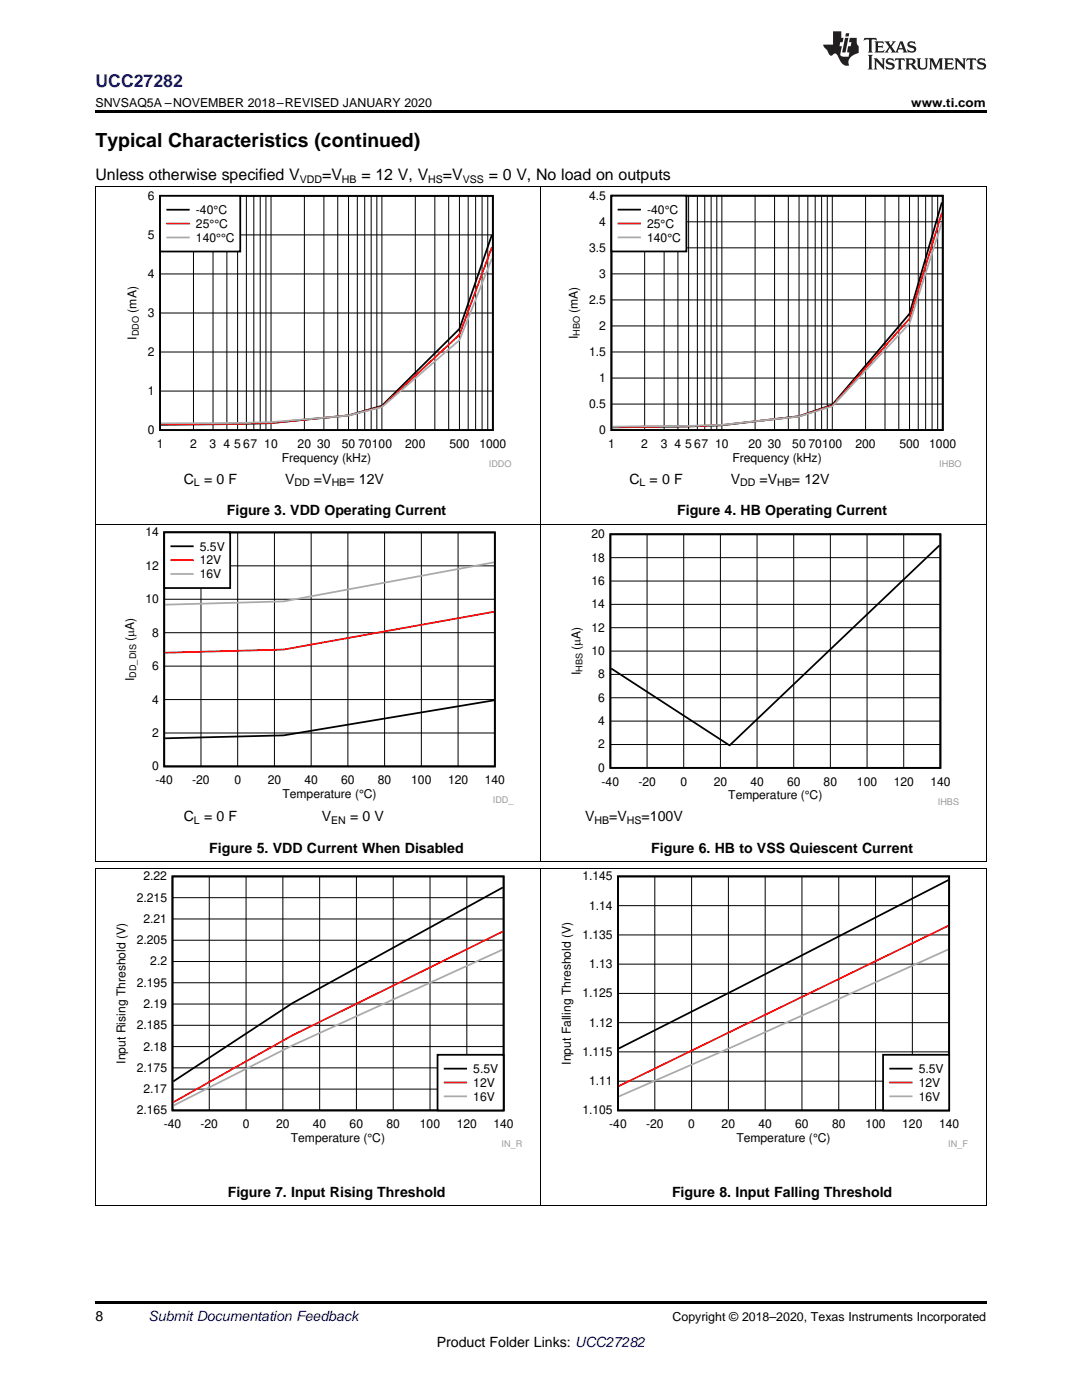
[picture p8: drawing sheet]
<svg xmlns="http://www.w3.org/2000/svg" width="216mm" height="279mm" viewBox="0 0 216 279" stroke-linecap="round" stroke-linejoin="round" font-family="sans-serif">
<path d="M19 259.7h177.8v.5h-177.8z" fill="#000"/>
<path d="M19.1 173.3v67.4M107.9 173.3v67.4M196.8 173.3v67.4M19 240.6h177.8" fill="none" stroke="#000" stroke-width=".2"/>
<path d="M22.7 173.9h81.5v55.5h-81.5z" fill-rule="evenodd" fill="#fff"/>
<path d="M34.4 174.9h66.1v46.7h-66.1zM100.3 177.1l-42 23.1-23.7 15.6" fill="none" stroke="#000" stroke-width=".35"/>
<g fill="none" stroke="#000" stroke-width=".2">
<path d="M34.4 179.2h66.1M41.8 174.9v46.7M49.1 174.9v46.7M56.4 174.9v46.7M63.8 174.9v46.7M71.1 174.9v46.7M78.5 174.9v46.7M85.8 174.9v46.7M93.1 174.9v46.7M34.4 196.1h66.1M34.4 191.9h66.1M34.4 187.6h66.1"/>
<path d="M34.4 183.4h66.1M34.4 217.4h66.1M34.4 213.1h66.1M34.4 208.9h66.1M34.4 204.6h66.1M34.4 200.4h66.1"/>
</g>
<path d="M100.3 185.9l-42 20.8-23.7 13.3" fill="none" stroke="#f00" stroke-width=".35"/>
<path d="M100.3 189.5l-42 19.2-23.7 12" fill="none" stroke="#aaa" stroke-width=".35"/>
<path d="M87.3 210.5h13.2v11.1h-13.2z" fill-rule="evenodd" fill="#fff"/>
<path d="M87.3 210.5h13.2v11.1h-13.2zM88.7 213.3h4.3" fill="none" stroke="#000" stroke-width=".35"/>
<path d="M88.7 216h4.3" fill="none" stroke="#f00" stroke-width=".35"/>
<path d="M88.7 218.8h4.3" fill="none" stroke="#aaa" stroke-width=".35"/>
<path d="M111.6 173.9h81.5v55.5h-81.5z" fill-rule="evenodd" fill="#fff"/>
<path d="M123.3 174.9h66.1v46.7h-66.1zM189.2 175.6l-42 21.7-23.7 11.9" fill="none" stroke="#000" stroke-width=".35"/>
<g fill="none" stroke="#000" stroke-width=".2">
<path d="M130.7 174.9v46.7M138 174.9v46.7M145.3 174.9v46.7M152.7 174.9v46.7M160 174.9v46.7M167.4 174.9v46.7M174.7 174.9v46.7M182 174.9v46.7M123.3 198.3h66.1M123.3 192.4h66.1M123.3 186.6h66.1M123.3 180.7h66.1"/>
<path d="M123.3 215.8h66.1M123.3 209.9h66.1M123.3 204.1h66.1"/>
</g>
<path d="M189.2 184.8l-65.7 32" fill="none" stroke="#f00" stroke-width=".35"/>
<path d="M189.2 189.5l-42 19-23.7 10.3" fill="none" stroke="#aaa" stroke-width=".35"/>
<path d="M176.2 210.5h13.2v11.1h-13.2z" fill-rule="evenodd" fill="#fff"/>
<path d="M176.2 210.5h13.2v11.1h-13.2zM177.6 213.3h4.3" fill="none" stroke="#000" stroke-width=".35"/>
<path d="M177.6 216h4.3" fill="none" stroke="#f00" stroke-width=".35"/>
<path d="M177.6 218.8h4.3" fill="none" stroke="#aaa" stroke-width=".35"/>
<path d="M19.1 104.6v67.4M107.9 104.6v67.4M196.8 104.6v67.4M19 173.2h177.8M19 172h177.8" fill="none" stroke="#000" stroke-width=".2"/>
<path d="M24.4 105.3h78.2v55.4h-78.2z" fill-rule="evenodd" fill="#fff"/>
<path d="M32.8 106.3h65.9v46.7h-65.9zM98.6 139.8l-42 7-23.7 .5" fill="none" stroke="#000" stroke-width=".35"/>
<g fill="none" stroke="#000" stroke-width=".2">
<path d="M32.8 119.6h65.9M32.8 112.9h65.9M40.1 106.3v46.7M47.4 106.3v46.7M54.8 106.3v46.7M62.1 106.3v46.7M69.4 106.3v46.7M76.7 106.3v46.7M84.1 106.3v46.7M91.4 106.3v46.7M32.8 139.6h65.9M32.8 132.9h65.9"/>
<path d="M32.8 126.3h65.9M32.8 146.3h65.9"/>
</g>
<path d="M98.6 122.1l-42 7.5-23.7 .7" fill="none" stroke="#f00" stroke-width=".35"/>
<path d="M98.6 112.2l-42 7.8-23.7 .7" fill="none" stroke="#aaa" stroke-width=".35"/>
<path d="M32.8 106.3h13.1v11h-13.1z" fill-rule="evenodd" fill="#fff"/>
<path d="M32.8 106.3h13.1v11.1h-13.1zM34.2 109h4.3" fill="none" stroke="#000" stroke-width=".35"/>
<path d="M34.2 111.8h4.3" fill="none" stroke="#f00" stroke-width=".35"/>
<path d="M34.2 114.6h4.3" fill="none" stroke="#aaa" stroke-width=".35"/>
<path d="M113.4 105.7h77.9v55h-77.9z" fill-rule="evenodd" fill="#fff"/>
<path d="M121.8 106.6h65.8v46.6h-65.8zM187.5 108.8l-41.9 40-23.6-15.4" fill="none" stroke="#000" stroke-width=".35"/>
<g fill="none" stroke="#000" stroke-width=".2">
<path d="M19.1 37.3v67.3M107.9 37.3v67.3M196.8 37.3v67.3M19 104.6h177.8M121.8 116h65.9M121.8 111.3h65.9M129.1 106.6v46.7M136.4 106.6v46.7M143.7 106.6v46.7M151.1 106.6v46.7M158.4 106.6v46.7M165.7 106.6v46.7"/>
<path d="M173 106.6v46.7M180.3 106.6v46.7M121.8 139.3h65.9M121.8 134.6h65.9M121.8 129.9h65.9M121.8 125.3h65.9M121.8 120.6h65.9M121.8 148.6h65.9M121.8 143.9h65.9"/>
</g>
<path d="M24.9 38.1h77.2v55.2h-77.2z" fill-rule="evenodd" fill="#fff"/>
<path d="M31.9 39.1h66.4v46.7h-66.4zM98.2 46.9l-6.5 18.7-15.5 15.4-6.7 1.9-15.4 1.5-22 .4" fill="none" stroke="#000" stroke-width=".35"/>
<g fill="none" stroke="#000" stroke-width=".2">
<path d="M38.6 39.1v46.7M42.5 39.1v46.7M45.3 39.1v46.7M47.4 39.1v46.7M49.2 39.1v46.7M50.6 39.1v46.7M51.9 39.1v46.7M53.1 39.1v46.7M54.1 39.1v46.7M60.7 39.1v46.7M64.6 39.1v46.7M67.4 39.1v46.7"/>
<path d="M69.5 39.1v46.7M71.3 39.1v46.7M72.8 39.1v46.7M74.1 39.1v46.7M75.2 39.1v46.7M76.2 39.1v46.7M82.9 39.1v46.7M86.8 39.1v46.7M89.5 39.1v46.7M91.7 39.1v46.7M93.4 39.1v46.7M94.9 39.1v46.7"/>
<path d="M96.2 39.1v46.7M97.3 39.1v46.7M31.9 54.7h66.4M31.9 46.9h66.4M31.9 78h66.4M31.9 70.3h66.4M31.9 62.5h66.4"/>
</g>
<path d="M98.2 49.3l-6.5 17.5-15.5 14.3-6.7 1.8-15.4 1.5-22 .3" fill="none" stroke="#f00" stroke-width=".35"/>
<path d="M98.2 51.6l-6.5 16.3-15.5 13.3-6.7 1.7-15.4 1.4-22 .2" fill="none" stroke="#aaa" stroke-width=".35"/>
<path d="M31.9 39.1h16v11.1h-16z" fill-rule="evenodd" fill="#fff"/>
<path d="M31.9 39.1h16v11.1h-16zM33.4 41.9h4.3" fill="none" stroke="#000" stroke-width=".35"/>
<path d="M33.4 44.6h4.3" fill="none" stroke="#f00" stroke-width=".35"/>
<path d="M33.4 47.4h4.3" fill="none" stroke="#aaa" stroke-width=".35"/>
<path d="M112.9 38.1h79v55.2h-79z" fill-rule="evenodd" fill="#fff"/>
<path d="M122 39.1h66.1v46.7h-66.1zM187.9 40.4l-6.4 22.2-15.4 18.2-6.7 2.3-15.4 1.8-6.6 .2-15.2 .2" fill="none" stroke="#000" stroke-width=".35"/>
<g fill="none" stroke="#000" stroke-width=".2">
<path d="M128.6 39.1v46.7M132.5 39.1v46.7M135.3 39.1v46.7M137.4 39.1v46.7M139.2 39.1v46.7M140.6 39.1v46.7M141.9 39.1v46.7M143 39.1v46.7M144 39.1v46.7M150.7 39.1v46.7M154.6 39.1v46.7M157.3 39.1v46.7"/>
<path d="M159.4 39.1v46.7M161.2 39.1v46.7M162.7 39.1v46.7M163.9 39.1v46.7M165.1 39.1v46.7M166.1 39.1v46.7M172.7 39.1v46.7M176.6 39.1v46.7M179.3 39.1v46.7M181.5 39.1v46.7M183.2 39.1v46.7M184.7 39.1v46.7"/>
<path d="M186 39.1v46.7M187.1 39.1v46.7M122 59.9h66.1M122 54.7h66.1M122 49.5h66.1M122 44.3h66.1M122 75.5h66.1M122 70.2h66.1M122 65h66.1M122 80.6h66.1"/>
</g>
<path d="M187.9 42.4l-6.4 21.2-15.4 17.3-6.7 2.2-15.4 1.7-21.8 .4" fill="none" stroke="#f00" stroke-width=".35"/>
<path d="M187.9 44.4l-6.4 20.2-15.4 16.5-6.7 2-15.4 1.7-6.6 .2-15.2 .1" fill="none" stroke="#aaa" stroke-width=".35"/>
<path d="M122 39.1h14.9v11.1h-14.9z" fill-rule="evenodd" fill="#fff"/>
<path d="M122 39.1h15v11.1h-15zM123.4 41.8h4.3" fill="none" stroke="#000" stroke-width=".35"/>
<path d="M123.4 44.6h4.3" fill="none" stroke="#f00" stroke-width=".35"/>
<path d="M123.4 47.4h4.3" fill="none" stroke="#aaa" stroke-width=".35"/>
<path d="M19 37.2h177.8" fill="none" stroke="#000" stroke-width=".2"/>
<path d="M19 22h177.8v.5h-177.8z" fill="#000"/>
<g fill="#231f20">
<path d="M172.5 7.6l-.1 .5 .4-.2h.6v.1v2.1l-.2 .4h.9l-.2-.4v-2.1l.1-.1h.5l.5 .2-.2-.5zM174.5 8.3l.2 .3v1.5l-.2 .4h1.8l.2-.6a1.04 1.04 0 0 1-1.3 .2v-.7h.6l.3 .2v-.6l-.3 .2h-.6v-.6l.8-.1 .4 .3-.2-.5zM176.5 8.3l.9 1.1-.9 1.1h.8l-.2-.2 .4-.7 .5 .7-.2 .2h1.5l-.2-.2 .2-.4h.9l.1 .4-.2 .2h1l-.3-.3-.7-1.9h-.5l-.9 2-.8-1 .9-1h-.8l.1 .3-.4 .5-.3-.6 .1-.2zM179.7 8.6l.4 1h-.7zM181.3 8.4a.63 .63 0 0 0-.2 .7 .63 .63 0 0 0 .6 .4l.6 .2 .1 .2a.75 .75 0 0 1-.7 .4 .75 .75 0 0 1-.6-.5l.1 .7 .1-.1a1.11 1.11 0 0 0 1.5-.6 1.13 1.13 0 0 0-1.2-.8l-.1-.4a1.04 1.04 0 0 1 1.2 .2l-.2-.5-.2 .1-.4-.2zM173.2 10.9l.2 .4v2.2l-.2 .4h1l-.3-.4v-2.2l.3-.4zM174.3 11.6l.3 .4v1.5l-.3 .4h.8l-.2-.4v-1.3l1.5 1.7v-1.9l.2-.4h-.7l.2 .4v.9l-1.1-1.3zM177 11.8a.62 .62 0 0 0-.2 .7 .62 .62 0 0 0 .6 .4l.6 .1 .1 .3a.76 .76 0 0 1-.7 .3 .76 .76 0 0 1-.7-.4l.2 .7 .1-.1a1.11 1.11 0 0 0 1.5-.6 1.13 1.13 0 0 0-1.2-.8l-.1-.4a1.04 1.04 0 0 1 1.2 .2l-.2-.6-.2 .1-.5-.1zM178.7 11.6l-.2 .6a.61 .61 0 0 1 .8-.3v1.6l-.2 .4h.9l-.2-.4v-1.6a.63 .63 0 0 1 .7 .3l-.1-.6zM180.6 11.6l.3 .4v1.5l-.3 .4h1l-.2-.2-.1-.8 .6 .2a.76 .76 0 0 0 1.2 .7l-1-1a.58 .58 0 0 0 .6-.5 .58 .58 0 0 0-.5-.6zM181.4 11.9h.1a.45 .45 0 0 1 .5 .1 .45 .45 0 0 1 .1 .5l-.8 .2zM182.9 11.6l.2 .2a2.17 2.17 0 0 0 .3 1.9 .99 .99 0 0 0 1.6-.6v-1.1l.2-.4h-.7l.2 .2a1.92 1.92 0 0 1-.2 1.8 .6 .6 0 0 1-.9-.5v-1.1l.2-.4zM185.4 11.6l.2 .4v1.5l-.2 .4h.7l-.2-.4v-1.4l.8 1.8 .8-1.8v1.4l-.2 .4h.9l-.2-.4v-1.5l.2-.4h-.8l-.6 1.5-.6-1.5zM188.4 11.6l.2 .4v1.5l-.2 .4h1.8l.1-.6a1.04 1.04 0 0 1-1.2 .1v-.6h.5l.4 .2v-.6l-.4 .2h-.5v-.7h.8l.3 .3-.1-.6zM190.5 11.6l.2 .4v1.5l-.2 .4h.7l-.2-.4v-1.3l1.5 1.7v-1.9l.2-.4h-.7l.2 .4v.9l-1.1-1.3zM192.9 11.6l-.1 .6a.61 .61 0 0 1 .7-.3l.1 1.6-.3 .4h1l-.3-.4 .1-1.6a.63 .63 0 0 1 .7 .3l-.1-.6zM195.2 11.8a.62 .62 0 0 0-.2 .7 .62 .62 0 0 0 .6 .4l.6 .1 .1 .3a.76 .76 0 0 1-.7 .3 .76 .76 0 0 1-.6-.4l.1 .7 .1-.1a1.11 1.11 0 0 0 1.6-.6 1.13 1.13 0 0 0-1.3-.8l-.1-.4a1.04 1.04 0 0 1 1.2 .2l-.1-.6-.2 .1-.5-.1z"/>
<path d="M166.2 6.3v2.6h-1.9v.4l.8 .9a.91 .91 0 0 0 1 .8 .56 .56 0 0 1 .5-.3 .56 .56 0 0 1 .5 .3l.4 .8a1.53 1.53 0 0 0 1.9 1.2 1.54 1.54 0 0 1 1-2.1l.9-.3v-1.4a1.52 1.52 0 0 1-.4-1.6h-1.3l-.2 .8h.5l-.2 .8h-.5l-.1 1v.2l.4 .1-.2 .8a1.93 1.93 0 0 1-1.6-.3l.3-1.8h-.5l.2-.8h.4l.2-.8h-.4v-1.3zM168.6 7.6l-.6 2.9h.7l.6-2.9zM168.8 6.6l-.1 .7h.6l.2-.7z"/>
</g>
<text font-size="3.9" x="19" y="29.3">Typical Characteristics (continued)</text>
<text font-size="3.5" fill="#00f" x="19" y="17.3">UCC27282</text>
<g font-size="3.2">
<text x="19" y="36">Unless otherwise specified V</text>
<text x="64.3" y="36">=V</text>
<text x="72.1" y="36">= 12 V, V</text>
<text x="88.4" y="36">=V</text>
<text x="97.5" y="36">= 0 V, No load on outputs</text>
</g>
<g font-size="2.8">
<text x="36.7" y="96.5">C</text>
<text x="40.7" y="96.5">= 0 F</text>
<text x="56.9" y="96.5">V</text>
<text x="62.7" y="96.5">=V</text>
<text x="69.1" y="96.5">= 12V</text>
<text x="125.6" y="96.5">C</text>
<text x="129.6" y="96.5">= 0 F</text>
<text x="145.8" y="96.5">V</text>
<text x="151.6" y="96.5">=V</text>
<text x="158" y="96.5">= 12V</text>
<text x="45.3" y="102.9">Figure 3. VDD Operating Current</text>
<text x="135.1" y="102.9">Figure 4. HB Operating Current</text>
<text x="36.7" y="163.9">C</text>
<text x="40.7" y="163.9">= 0 F</text>
<text x="64.2" y="163.9">V</text>
<text x="69.8" y="163.9">= 0 V</text>
<text x="116.8" y="163.9">V</text>
<text x="121.6" y="163.9">=V</text>
<text x="128" y="163.9">=100V</text>
<text x="41.8" y="170.3">Figure 5. VDD Current When Disabled</text>
<text x="130" y="170.3">Figure 6. HB to VSS Quiescent Current</text>
<text x="45.4" y="238.9">Figure 7. Input Rising Threshold</text>
<text x="134.1" y="238.9">Figure 8. Input Falling Threshold</text>
<text x="19" y="263.6">8</text>
<text x="87.1" y="268.9">Product Folder Links: UCC27282</text>
</g>
<text font-size="2.8" fill="#0000c8" x="29.6" y="263.6">Submit Documentation Feedback</text>
<g font-size="2.5">
<text x="19" y="21.4">SNVSAQ5A –NOVEMBER 2018–REVISED JANUARY 2020</text>
<text x="181.8" y="21.4">www.ti.com</text>
<text x="134.2" y="263.6">Copyright © 2018–2020, Texas Instruments Incorporated</text>
</g>
<g font-size="2.4">
<text x="29.5" y="39.9">6</text>
<text x="117.6" y="39.9">4.5</text>
<text x="29.5" y="47.7">5</text>
<text x="39.1" y="42.7">-40°C</text>
<text x="39.1" y="45.5">25°°C</text>
<text x="119.6" y="45.1">4</text>
<text x="129.1" y="42.7">-40°C</text>
<text x="129.1" y="45.5">25°C</text>
<text x="39.1" y="48.2">140°°C</text>
<text x="117.6" y="50.3">3.5</text>
<text x="129.1" y="48.2">140°C</text>
<text x="29.5" y="55.5">4</text>
<text x="119.6" y="55.5">3</text>
<text x="27.3" y="62.4" transform="rotate(-90 27.3 62.4)">(mA)</text>
<text x="29.5" y="63.3">3</text>
<text x="115.3" y="62.4" transform="rotate(-90 115.3 62.4)">(mA)</text>
<text x="117.6" y="60.7">2.5</text>
<text x="119.6" y="65.8">2</text>
<text x="27.3" y="67.8" transform="rotate(-90 27.3 67.8)">I</text>
<text x="29.5" y="71">2</text>
<text x="115.3" y="67.7" transform="rotate(-90 115.3 67.7)">I</text>
<text x="117.6" y="71">1.5</text>
<text x="119.6" y="76.2">1</text>
<text x="29.5" y="78.8">1</text>
<text x="117.6" y="81.4">0.5</text>
<text x="29.5" y="86.6">0</text>
<text x="31.3" y="89.4">1</text>
<text x="37.9" y="89.4">2</text>
<text x="41.8" y="89.4">3</text>
<text x="44.6" y="89.4">4</text>
<text x="46.7" y="89.4">5</text>
<text x="48.5" y="89.4">67</text>
<text x="52.7" y="89.4">10</text>
<text x="59.4" y="89.4">20</text>
<text x="63.3" y="89.4">30</text>
<text x="68.2" y="89.4">50</text>
<text x="71.4" y="89.4">70100</text>
<text x="80.9" y="89.4">200</text>
<text x="89.7" y="89.4">500</text>
<text x="95.7" y="89.4">1000</text>
<text x="119.6" y="86.6">0</text>
<text x="121.3" y="89.4">1</text>
<text x="128" y="89.4">2</text>
<text x="131.9" y="89.4">3</text>
<text x="134.6" y="89.4">4</text>
<text x="136.7" y="89.4">567</text>
<text x="142.7" y="89.4">10</text>
<text x="149.3" y="89.4">20</text>
<text x="153.2" y="89.4">30</text>
<text x="158.1" y="89.4">50</text>
<text x="161.3" y="89.4">70100</text>
<text x="170.7" y="89.4">200</text>
<text x="179.5" y="89.4">500</text>
<text x="185.4" y="89.4">1000</text>
<text x="56.2" y="92.2">Frequency (kHz)</text>
<text x="146.1" y="92.2">Frequency (kHz)</text>
<text x="29" y="107">14</text>
<text x="118" y="107.4">20</text>
<text x="29" y="113.7">12</text>
<text x="39.9" y="109.9">5.5V</text>
<text x="39.9" y="112.6">12V</text>
<text x="118" y="112.1">18</text>
<text x="39.9" y="115.4">16V</text>
<text x="118" y="116.8">16</text>
<text x="29" y="120.4">10</text>
<text x="118" y="121.4">14</text>
<text x="26.8" y="127.9" transform="rotate(-90 26.8 127.9)">(PA)</text>
<text x="30.4" y="127.1">8</text>
<text x="115.8" y="129.7" transform="rotate(-90 115.8 129.7)">(PA)</text>
<text x="118" y="130.7">10</text>
<text x="118" y="126.1">12</text>
<text x="26.8" y="135.9" transform="rotate(-90 26.8 135.9)">I</text>
<text x="30.4" y="133.7">6</text>
<text x="115.8" y="134.8" transform="rotate(-90 115.8 134.8)">I</text>
<text x="119.4" y="135.4">8</text>
<text x="30.4" y="140.4">4</text>
<text x="119.4" y="140">6</text>
<text x="30.4" y="147.1">2</text>
<text x="119.4" y="149.4">2</text>
<text x="119.4" y="144.7">4</text>
<text x="30.4" y="153.7">0</text>
<text x="119.4" y="154">0</text>
<text x="31" y="156.5">-40</text>
<text x="38.4" y="156.5">-20</text>
<text x="46.8" y="156.5">0</text>
<text x="53.4" y="156.5">20</text>
<text x="56.3" y="159.3">Temperature (°C)</text>
<text x="60.7" y="156.5">40</text>
<text x="68.1" y="156.5">60</text>
<text x="75.4" y="156.5">80</text>
<text x="82.1" y="156.5">100</text>
<text x="89.4" y="156.5">120</text>
<text x="96.7" y="156.5">140</text>
<text x="120.1" y="156.8">-40</text>
<text x="127.4" y="156.8">-20</text>
<text x="135.8" y="156.8">0</text>
<text x="142.4" y="156.8">20</text>
<text x="145.3" y="159.6">Temperature (°C)</text>
<text x="149.7" y="156.8">40</text>
<text x="157" y="156.8">60</text>
<text x="164.3" y="156.8">80</text>
<text x="171" y="156.8">100</text>
<text x="178.3" y="156.8">120</text>
<text x="185.6" y="156.8">140</text>
<text x="27.3" y="179.9">2.215</text>
<text x="28.6" y="175.7">2.22</text>
<text x="116.2" y="175.7">1.145</text>
<text x="28.6" y="184.2">2.21</text>
<text x="117.5" y="181.5">1.14</text>
<text x="27.3" y="188.4">2.205</text>
<text x="116.2" y="187.4">1.135</text>
<text x="27.3" y="196.9">2.195</text>
<text x="30" y="192.7">2.2</text>
<text x="117.5" y="193.2">1.13</text>
<text x="28.6" y="201.2">2.19</text>
<text x="116.2" y="199.1">1.125</text>
<text x="27.3" y="205.4">2.185</text>
<text x="28.6" y="209.7">2.18</text>
<text x="117.5" y="204.9">1.12</text>
<text x="25" y="212.3" transform="rotate(-90 25 212.3)">Input Rising Threshold (V)</text>
<text x="27.3" y="213.9">2.175</text>
<text x="94.4" y="214.1">5.5V</text>
<text x="113.9" y="212.5" transform="rotate(-90 113.9 212.5)">Input Falling Threshold (V)</text>
<text x="116.2" y="210.7">1.115</text>
<text x="183.3" y="214.1">5.5V</text>
<text x="28.6" y="218.2">2.17</text>
<text x="94.4" y="216.9">12V</text>
<text x="94.4" y="219.6">16V</text>
<text x="117.5" y="216.6">1.11</text>
<text x="183.3" y="216.9">12V</text>
<text x="183.3" y="219.6">16V</text>
<text x="27.3" y="222.4">2.165</text>
<text x="32.7" y="225.2">-40</text>
<text x="40" y="225.2">-20</text>
<text x="48.4" y="225.2">0</text>
<text x="55.1" y="225.2">20</text>
<text x="58" y="227.9">Temperature (°C)</text>
<text x="62.4" y="225.2">40</text>
<text x="69.8" y="225.2">60</text>
<text x="77.1" y="225.2">80</text>
<text x="83.8" y="225.2">100</text>
<text x="91.1" y="225.2">120</text>
<text x="98.5" y="225.2">140</text>
<text x="116.2" y="222.4">1.105</text>
<text x="121.6" y="225.2">-40</text>
<text x="128.9" y="225.2">-20</text>
<text x="137.3" y="225.2">0</text>
<text x="144" y="225.2">20</text>
<text x="146.9" y="227.9">Temperature (°C)</text>
<text x="151.3" y="225.2">40</text>
<text x="158.7" y="225.2">60</text>
<text x="166" y="225.2">80</text>
<text x="172.7" y="225.2">100</text>
<text x="180" y="225.2">120</text>
<text x="187.4" y="225.2">140</text>
</g>
<g font-size="2.1">
<text x="59.8" y="36.6">VDD</text>
<text x="68.2" y="36.6">HB</text>
<text x="85.4" y="36.6">HS</text>
<text x="92.3" y="36.6">VSS</text>
<text x="38.7" y="97.1">L</text>
<text x="58.8" y="97.1">DD</text>
<text x="66.2" y="97.1">HB</text>
<text x="127.6" y="97.1">L</text>
<text x="147.7" y="97.1">DD</text>
<text x="155.1" y="97.1">HB</text>
<text x="38.7" y="164.5">L</text>
<text x="66.1" y="164.5">EN</text>
<text x="118.6" y="164.5">HB</text>
<text x="125.1" y="164.5">HS</text>
</g>
<g font-size="1.8">
<text x="27.7" y="67.1" transform="rotate(-90 27.7 67.1)">DDO</text>
<text x="115.7" y="67" transform="rotate(-90 115.7 67)">HBO</text>
<text x="27.2" y="135.2" transform="rotate(-90 27.2 135.2)">DD_DIS</text>
<text x="116.2" y="134.1" transform="rotate(-90 116.2 134.1)">HBS</text>
</g>
<g font-size="1.8" fill="#999">
<text x="97.5" y="93.2">IDDO</text>
<text x="187.4" y="93.2">IHBO</text>
<text x="98.3" y="160.3">IDD_</text>
<text x="187.2" y="160.6">IHBS</text>
<text x="100.1" y="229">IN_R</text>
<text x="189.2" y="229">IN_F</text>
</g>
</svg>
